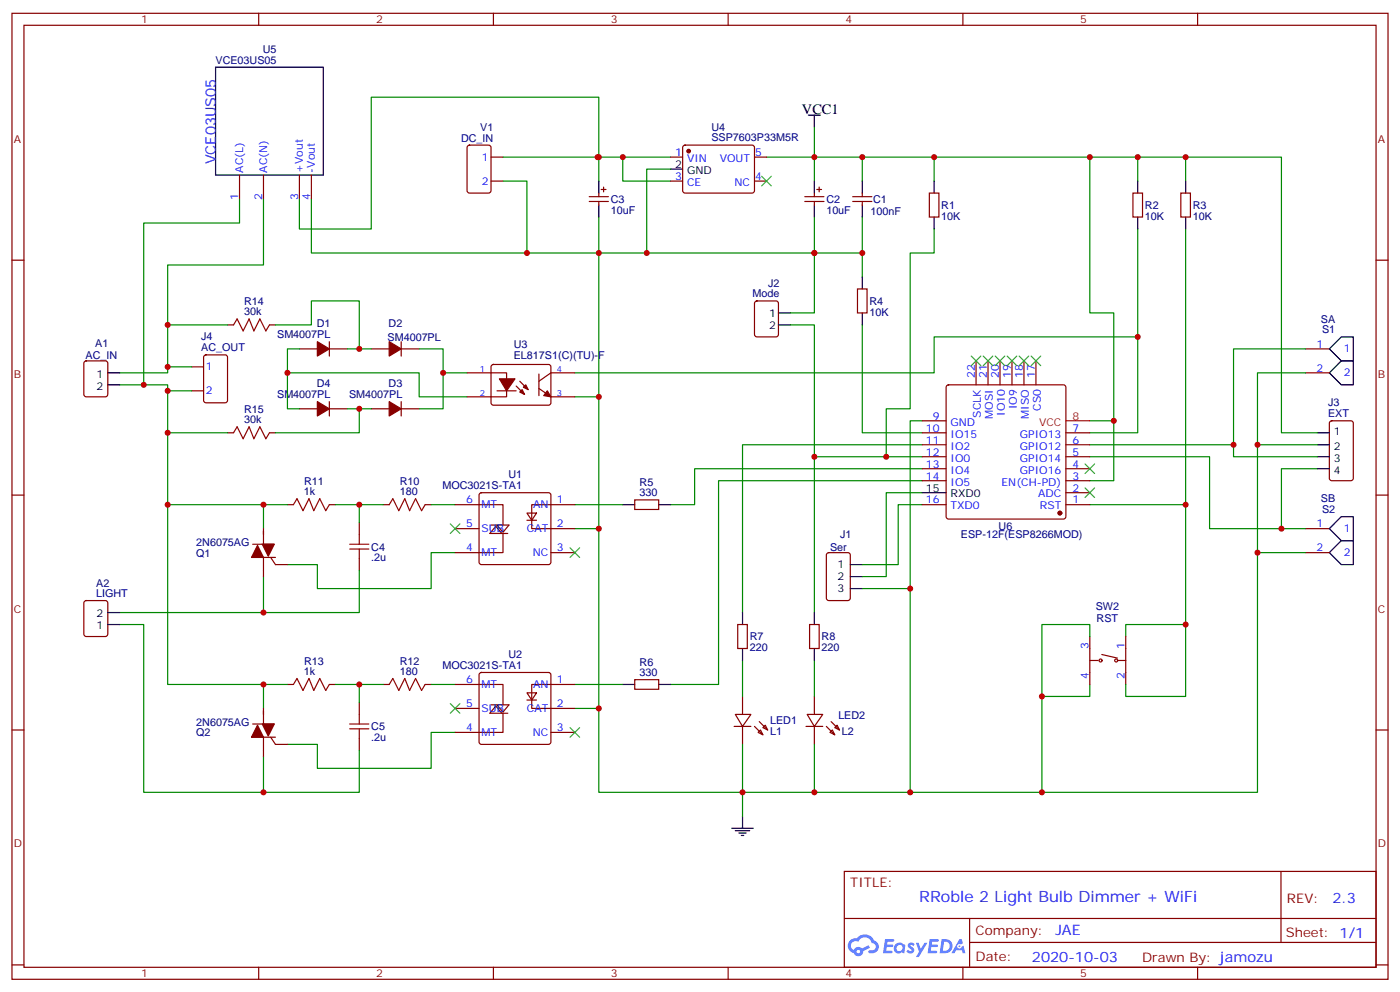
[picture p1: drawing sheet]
<svg xmlns="http://www.w3.org/2000/svg" width="412mm" height="292mm" viewBox="0 0 412 292" stroke-linecap="round" stroke-linejoin="round" font-family="sans-serif">
<g fill="none" stroke="#870000" stroke-width=".35">
<path d="M3.5 3.9h405.4v284.4h-405.4zM7.1 7.4h398.2v277.3h-398.2zM76.2 3.9v3.5M145.3 3.9v3.5M214.5 3.9v3.5M283.6 3.9v3.5M352.8 3.9v3.5M3.5 76.6h3.6M405.3 76.6h3.6M3.5 145.7h3.6M405.3 145.7h3.6M3.5 214.9h3.6"/>
<path d="M405.3 214.9h3.6M248.7 256.5h156.6v28.2h-156.6zM377.3 256.5v20.9M248.7 270.4h156.5M285.6 277.4h119.6M285.6 270.4v14.1M3.5 284h3.6M76.2 284.7v3.6M145.3 284.7v3.6M214.5 284.7v3.6M283.6 284.7v3.6M352.8 284.7v3.6"/>
<path d="M405.3 284h3.6"/>
</g>
<g fill="#5487ff">
<path d="M267.7 277.7a1.22 1.22 0 0 1 1.7 .2l-.4 .6a.47 .47 0 0 0-.3-.4 .47 .47 0 0 0-.5 .2l.1 .2a1.14 1.14 0 0 1 .8 1.8 1.14 1.14 0 0 1-1.9 0l-.2-.2 .5-.6 .7 .5a.29 .29 0 0 0 .3-.3 .29 .29 0 0 0-.2-.3 1.04 1.04 0 0 1-.6-1.7z"/>
<path d="M260.7 276.4h2.4l.3 .2-.2 .5-1.8 .1-.1 .8h1.5l.3 .4-.3 .4h-1.6l-.2 1.1h1.7l.2 .3-.2 .3-2.6 .1z"/>
<path d="M273.8 276.4h2.4l.3 .2-.1 .5-1.8 .1-.2 .8h1.6l.3 .4-.4 .4h-1.6l-.1 1.1h1.7l.2 .3-.2 .3-2.6 .1z"/>
<path d="M282.6 276.4h.7l.3 1.3-.6 .3a.69 .69 0 0 0-1 .3 .69 .69 0 0 0 .4 .9 .69 .69 0 0 0 .9-.6l.5-.2 .6 2.2h-.8l-.2-.9h-1.8l-.5 .9h-.8z"/>
<path d="M269.8 277.5h.8l.6 1.8 1.1-1.8h.9l-2.6 4.2h-.8l.9-1.5z"/>
<path d="M277.4 276.4l-.6 4.2h1.3a2.11 2.11 0 0 0 2.5-2.1 2.11 2.11 0 0 0-2.5-2.1zM278.1 277.2a1.39 1.39 0 0 1 1.7 1.4 1.39 1.39 0 0 1-1.8 1.3h-.3z"/>
<path d="M263.7 278.1a1.54 1.54 0 0 0-.1 2.1 1.54 1.54 0 0 0 2.2 .1l.6 .3 .3-2.3-.2-.3h-.4a1.49 1.49 0 0 0-2.4 .1zM264 279.1a.94 .94 0 0 1 1.8 0 .94 .94 0 0 1-1.8 0z"/>
<path d="M250.4 276.8a2.18 2.18 0 0 0 1.1 3.7 1.44 1.44 0 0 0 1.6 .9 1.44 1.44 0 0 0 1.2-1.4l2-1-.5-.8-1.9 1a1.47 1.47 0 0 0-2.4 .4 1.39 1.39 0 0 1-.7-1.9 1.39 1.39 0 0 1 2-.5 2.12 2.12 0 0 1 2.2-1.3 2.12 2.12 0 0 1 1.9 1.7 1.14 1.14 0 0 1 1.1 1.4 1.14 1.14 0 0 1-1.7 .7 .43 .43 0 0 0-.5 .4 .43 .43 0 0 0 .4 .5 1.98 1.98 0 0 0 2.5-1.2 1.98 1.98 0 0 0-1.2-2.6 3.1 3.1 0 0 0-5.3-.6l-.9 .1zM252.3 280.1a.55 .55 0 0 1 1.1 0 .55 .55 0 0 1-1.1 0z"/>
<circle cx="282.6" cy="278.5" r=".26"/>
</g>
<g fill="none" stroke="#000" stroke-width=".35">
<path d="M63.5 19.8h31.7v31.7h-31.7zM238.1 33.9h3.6M239.9 33.9v3.5M176.4 53.3v3.5M197.6 49.8h3.5M239.9 53.3v3.5M254 53.3v3.5M275.2 53.3v3.5M335.1 53.3v3.5M349.2 53.3v3.5M176.4 60.4v3.5M239.9 60.4v3.5"/>
<path d="M254 60.4v3.5M275.2 63.9v3.5M335.1 63.9v3.5M349.2 63.9v3.5M229.3 92.1h3.5M229.3 95.6h3.5M254 81.5v3.6M254 92.1v3.5M31.7 109.7h3.6M31.7 113.3h3.6M391.6 109.7l3.5-3.5h3.5v7.1h-3.5zM391.6 102.7l3.5-3.5h3.5v7h-3.5z"/>
<path d="M388.1 127.4h3.5M388.1 130.9h3.5M388.1 134.4h3.5M388.1 138h3.5M183.4 148.6h3.6M194 148.6h3.6M271.6 145h7.1M395.1 152.1h3.5v7h-3.5l-3.5-3.5zM250.5 173.2h3.5M250.5 166.2h3.5M250.5 169.7h3.5M391.6 162.7l3.5-3.6h3.5v7.1h-3.5z"/>
<path d="M31.7 183.8h3.6M31.7 180.3h3.6M218.7 180.3v3.5M218.7 190.9v3.5M239.9 180.3v3.5M239.9 190.9v3.5M183.4 201.5h3.6M194 201.5h3.6M215.5 243.8h6.4M216.6 244.5h4.2M217.7 245.2h2.1M218.4 245.9h.7"/>
<path d="M218.7 240.3v3.5"/>
</g>
<g fill="none" stroke="#870000" stroke-width=".35">
<path d="M70.6 51.5v7.1M77.6 51.5v7.1M88.2 51.5v7.1M91.7 51.5v7.1M137.8 42.9l.5-.2h5.6l.7 .5v12.9l-.4 .7h-5.9l-.7-.4v-13zM144.6 46.2h3.6M144.6 53.3h3.6M173.6 57.9h5.6M173.6 59.3h5.6M176.4 56.8v1.1M176.4 59.3v1.1M177.1 55.8h1.4"/>
<path d="M177.8 55.1v1.4M197.6 46.2h3.5M197.6 53.3h3.5M201.3 42.9l.5-.2 20 .1 .4 .6v13l-.7 .4h-20l-.4-.7v-12.7zM222.2 46.2h3.6M222.2 53.3h3.6M237.1 57.9h5.6M237.1 59.3h5.6M239.9 56.8v1.1M239.9 59.3v1.1M240.6 55.8h1.4M241.3 55.1v1.4"/>
<path d="M251.2 57.9h5.6M251.2 59.3h5.6M254 56.8v1.1M254 59.3v1.1M273.8 56.8h2.8v7.1h-2.8zM333.7 56.8h2.8v7.1h-2.8zM347.8 56.8h2.9v7.1h-2.9zM67 95.6h1.8M79.4 95.6h1.7M222.5 88.8l.5-.2h5.6l.7 .4v9.5l-.5 .6-5.8 .1-.7-.5-.1-9.4zM252.6 85.1h2.8v7h-2.8zM24.9 106.4l.5-.2h5.6l.7 .5v9.4l-.4 .6-5.9 .1-.7-.5v-9.4z"/>
<path d="M56.4 108h3.6M56.4 115h3.6M60.2 104.7l.5-.2h5.6l.7 .4v13l-.4 .6-5.9 .1-.7-.5v-12.9zM88.2 102.7h5.3M97 102.7h5.3M97 100.6v4.2M97 118.2v4.2M109.4 102.7h5.3M118.2 102.7h5.3M118.2 100.6v4.2M118.2 118.2v4.2M137.6 109.7h11.6v7.1h-11.6"/>
<path d="M144.9 107.5l.4-.2h16.5l.5 .7-.1 10.8-.6 .5-16.5-.1-.5-.6v-10.6zM146.4 115h5.6M152 113.6l2.5 2.5M153.1 112.2l2.5 2.5M158.7 114.3l3.6 2.5h7M158.7 110.1v6.4M169.3 109.7h-7l-3.6 2.5M278.9 113.5l.5-.2h33.9l.5 .2 .2 .5v38.1l-.3 .5-.4 .2h-33.9l-.5-.2-.2-.5v-38.1zM287.5 106.2v7.1M291 106.2v7.1M294.6 106.2v7.1M298.1 106.2v7.1"/>
<path d="M301.6 106.2v7.1M305.2 106.2v7.1M384.5 102.7h7.1M384.5 109.7h7.1M67 127.4h1.8M79.4 127.4h1.7M88.2 120.3h5.3M97 120.3h5.3M109.4 120.3h5.3M118.2 120.3h5.3M271.6 127.4h7.1M271.6 138h7.1"/>
<path d="M271.6 134.4h7.1M271.6 130.9h7.1M271.6 123.9h7.1M314 127.4h7M314 138h7M314 134.4h7M314 130.9h7M391.8 124.1l.5-.2h5.6l.7 .4v16.5l-.4 .6-5.9 .1-.7-.5v-16.4zM77.6 155.6v4.6M84.7 148.6h1.7M97 148.6h1.8M105.8 153.8v3.6"/>
<path d="M112.9 148.6h1.8M125.2 148.6h1.8M134.1 148.6h14.1v6M134.1 155.6h7M141.3 145.2l.5-.2h19.8l.5 .2 .2 .5v19.8l-.3 .5-.4 .2h-19.8l-.5-.2-.2-.5v-19.8zM144.6 154.6h5.3l-1.7 2.1-1.8-2.1M147.8 157l-1.8-2.1-1.7 2.1h5.3M148.2 157v5.7h-14.1M155.2 151h2.8l-1.4 2.1zM155.2 153.1h2.8M169.3 148.6h-12.7v7h12.7M187 147.1h7v2.9h-7z"/>
<path d="M271.6 148.6h7.1M271.6 141.5h7.1M314 148.6h7M314 145h7M314 141.5h7M384.5 155.6h7.1M24.9 177l.5-.2h5.6l.7 .4v9.5l-.4 .6-5.9 .1-.7-.5v-9.4zM74.1 164.1h7M74.4 160.2h6.4M77.6 164.1v5.6M79.7 164.1l1.4 2.1h3.6M105.8 164.4v3.6"/>
<path d="M162.3 162.7h7M243.7 162.9l.4-.2h5.7l.6 .4 .1 13-.5 .6-5.9 .1-.6-.5-.1-12.9zM384.5 162.7h7.1M141.3 198.2l.5-.3h19.8l.5 .3 .2 .4v19.8l-.3 .5-.4 .2h-19.8l-.5-.2-.2-.5v-19.8zM217.3 183.8h2.8v7.1h-2.8zM238.5 183.8h2.8v7.1h-2.8zM321 187.4v14.1M321 194.4h2.5M324.6 192.7l4.5 1M329.1 194.4h2.5M331.6 187.4v14.1M74.1 217h7"/>
<path d="M74.4 213.1h6.4M77.6 208.5v4.6M77.6 217v5.6M79.7 217l1.4 2.1h3.6M84.7 201.5h1.7M97 201.5h1.8M105.8 206.8v3.5M105.8 217.3v3.6M112.9 201.5h1.8M125.2 201.5h1.8M134.1 201.5h14.1v6M134.1 208.5h7"/>
<path d="M144.6 207.5h5.3l-1.7 2.1-1.8-2.1M147.8 209.9l-1.8-2.1-1.7 2.1h5.3M148.2 209.9v5.7h-14.1M155.2 203.9h2.8l-1.4 2.2zM155.2 206.1h2.8M162.3 215.6h7M169.3 201.5h-12.7v7h12.7M187 200.1h7v2.8h-7zM216.3 213.8h4.9M216.6 210.3h4.6l-2.5 3.5zM218.7 205v5.3M218.7 213.8v5.3"/>
<path d="M222.2 213.8l2.5 2.5M223.3 215.6l.7-.7 .7 1.4zM223.7 212.4l2.4 2.5M224.7 214.2l.7-.7 .7 1.4zM237.4 213.8h5M237.8 210.3h4.6l-2.5 3.5zM239.9 205v5.3M239.9 213.8v5.3M243.4 213.8l2.5 2.5M244.5 215.6l.7-.7 .7 1.4zM244.8 212.4l2.5 2.5M245.9 214.2l.7-.7 .7 1.4z"/>
<circle cx="324.2" cy="194.4" r=".44"/>
<circle cx="328.8" cy="194.4" r=".44"/>
</g>
<g fill="none" stroke="#008700" stroke-width=".35">
<path d="M239.9 37.4v8.8h14.1v7.1M70.6 58.6v7.1h-28.3v47.6M77.6 58.6v19.4h-28.2v17.6M91.7 58.6v15.9h63.5M148.2 53.3h7v21.2h21.2v158.7h42.3v-14.1M148.2 46.2h49.4M176 46.2h.4v7.1M176.4 46.2v-17.6h-67v38.8h-21.2v-8.8M183.4 46.2v7.1h14.2M197.6 49.8h-7.1v24.7h-14.1v-10.6M225.8 46.2h14.1v7.1M254 46.2h21.2v7.1"/>
<path d="M275.2 46.2h59.9v7.1M321 46.2v45.9h7.1v31.8M335.1 46.2h14.1v7.1M349.2 46.2h28.3v81.2h10.6M239.9 63.9v10.6h-49.4M254 63.9v10.6h-14.1v17.6h-7.1M254 74.5v7M275.2 67.4v7.1h-7.1v45.8h-7v14.1M335.1 67.4v60h-14.1M349.2 67.4v81.2h-28.2M67 95.6h-17.6v14.1h-14.1M81.1 95.6h10.6v-7h14.1v14.1"/>
<path d="M232.8 95.6h7.1v38.8M254 95.6v31.8h17.6M335.1 99.2h-59.9v10.5h-105.9M35.3 113.3h14.1v35.3h28.2M49.4 108h7M49.4 115h7M84.7 109.7h38.8v7.1h14.1M88.2 102.7h-3.5v17.6h3.5M102.3 102.7h7.1M123.5 102.7h7v17.6h-7M130.5 109.7h7.1M169.3 116.8h7.1"/>
<path d="M384.5 109.7h-14.1v53h14.1M384.5 102.7h-21.1v28.2h-42.4M49.4 127.4h17.6M102.3 120.3h7.1M105.8 120.3v7.1h-24.7M271.6 130.9h-52.9v49.4M271.6 134.4h-31.7v45.9M271.6 123.9h-3.5v109.3h-49.4v7.1M271.6 138h-67v10.6h-7M321 134.4h35.3v21.2h21.2v-17.6h10.6M321 123.9h7.1v17.6h-7.1M363.4 130.9v3.5h24.7"/>
<path d="M370.4 130.9h17.7M49.4 148.6v52.9h28.2M84.7 148.6h-7.1v7M98.8 148.6h14.1M105.8 148.6v5.2M127 148.6h7.1M169.3 155.6h7.1M169.3 148.6h14.1M271.6 145h-10.5v24.7h-7.1M271.6 148.6h-7v17.6h-10.6M271.6 141.5h-59.9v60h-14.1M349.2 148.6v35.2h-17.6v3.6"/>
<path d="M377.5 155.6h7M77.6 169.7v10.6h-42.3M105.8 168v12.3h-28.2M134.1 162.7h-7.1v10.5h-33.5v-7h-8.8M254 173.2h14.1M370.4 162.7v70.5h-63.5M35.3 183.8h7v49.4h35.3v-10.6M218.7 194.4v10.6M239.9 194.4v10.6M321 187.4v-3.6h-14.1v21.2M349.2 183.8v21.2h-17.6v-3.5M84.7 201.5h-7.1v7"/>
<path d="M98.8 201.5h14.1M105.8 201.5v5.3M127 201.5h7.1M134.1 215.6h-7.1v10.6h-33.5v-7.1h-8.8M169.3 201.5h14.1M169.3 208.5h7.1M239.9 219.1v14.1M321 201.5v3.5h-14.1v28.2h-38.8M105.8 220.9v12.3h-28.2"/>
</g>
<g fill="none" stroke="#a10000" stroke-width=".35">
<path d="M68.8 95.6l1-1.7 1.8 3.5 1.8-3.5 1.4 3.5 1.8-3.5 1.7 3.5 1.1-1.8M68.8 127.4l1-1.8 1.8 3.6 1.8-3.6 1.4 3.6 1.8-3.6 1.7 3.6 1.1-1.8M86.4 148.6l1.1-1.8 1.8 3.5 1.7-3.5 1.4 3.5 1.8-3.5 1.8 3.5 1-1.7M105.8 157.4v2.8M114.7 148.6l1-1.8 1.8 3.5 1.7-3.5 1.4 3.5 1.8-3.5 1.8 3.5 1-1.7M103 160.2h5.7M103 161.6h5.7M105.8 161.6v2.8M86.4 201.5l1.1-1.8 1.8 3.5 1.7-3.5 1.4 3.5 1.8-3.5 1.8 3.5 1-1.7M103 213.1h5.7M103 214.5h5.7M105.8 210.3v2.8"/>
<path d="M105.8 214.5v2.8M114.7 201.5l1-1.8 1.8 3.5 1.7-3.5 1.4 3.5 1.8-3.5 1.8 3.5 1-1.7"/>
</g>
<g fill="#870000" stroke="#870000" stroke-width=".35">
<path d="M75.8 160.5l1.8 3.6h-3.5z"/>
<path d="M77.3 160.2h3.5l-1.8 3.5z"/>
<path d="M75.8 213.5l1.8 3.5h-3.5z"/>
<path d="M77.3 213.1h3.5l-1.8 3.5z"/>
<path d="M161.2 115l1.1 1.8-2.1-.3z"/>
<path d="M153.1 115.4l.7-.7 .7 1.4z"/>
<path d="M154.2 114l.7-.7 .7 1.4z"/>
<path d="M147.1 111.5h4.6l-2.5 3.5z"/>
<path d="M114.7 100.6l3.5 2.1-3.5 2.1z"/>
<path d="M114.7 118.2l3.5 2.1-3.5 2.1z"/>
<path d="M93.5 118.2l3.5 2.1-3.5 2.1z"/>
<path d="M93.5 100.6l3.5 2.1-3.5 2.1z"/>
<circle cx="312.2" cy="151" r=".53"/>
<circle cx="202.8" cy="44.5" r=".53"/>
</g>
<path d="M314 123.9h7" fill="none" stroke="#f00" stroke-width=".35"/>
<g fill="none" stroke="#3c3" stroke-width=".35">
<path d="M224.4 51.9l2.8 2.8M227.2 51.9l-2.8 2.8M286.1 104.8l2.8 2.8M288.9 104.8l-2.8 2.8M289.6 104.8l2.9 2.8M292.5 104.8l-2.9 2.8M293.2 104.8l2.8 2.8M296 104.8l-2.8 2.8M296.7 104.8l2.8 2.8M299.5 104.8l-2.8 2.8M300.2 104.8l2.8 2.8M303 104.8l-2.8 2.8"/>
<path d="M303.7 104.8l2.9 2.8M306.6 104.8l-2.9 2.8M319.6 136.6l2.8 2.8M322.4 136.6l-2.8 2.8M132.6 154.2l2.9 2.8M135.5 154.2l-2.9 2.8M319.6 143.6l2.8 2.8M322.4 143.6l-2.8 2.8M167.9 161.3l2.8 2.8M170.7 161.3l-2.8 2.8M132.6 207.1l2.9 2.8M135.5 207.1l-2.9 2.8"/>
<path d="M167.9 214.2l2.8 2.8M170.7 214.2l-2.8 2.8"/>
</g>
<g fill="#c00">
<circle cx="335.1" cy="46.2" r=".88"/>
<circle cx="239.9" cy="46.2" r=".88"/>
<circle cx="275.2" cy="46.2" r=".88"/>
<circle cx="239.9" cy="233.2" r=".88"/>
<circle cx="239.9" cy="74.5" r=".88"/>
<circle cx="254" cy="46.2" r=".88"/>
<circle cx="370.4" cy="162.7" r=".88"/>
<circle cx="349.3" cy="148.6" r=".88"/>
<circle cx="254" cy="74.5" r=".88"/>
<circle cx="183.4" cy="46.2" r=".88"/>
<circle cx="176" cy="46.2" r=".88"/>
<circle cx="105.8" cy="148.6" r=".88"/>
<circle cx="77.6" cy="148.6" r=".88"/>
<circle cx="49.4" cy="148.6" r=".88"/>
<circle cx="77.6" cy="201.5" r=".88"/>
<circle cx="190.5" cy="74.5" r=".88"/>
<circle cx="176.4" cy="74.5" r=".88"/>
<circle cx="77.6" cy="180.3" r=".88"/>
<circle cx="77.6" cy="233.2" r=".88"/>
<circle cx="105.8" cy="201.5" r=".88"/>
<circle cx="49.4" cy="127.4" r=".88"/>
<circle cx="218.7" cy="233.2" r=".88"/>
<circle cx="176.4" cy="208.5" r=".88"/>
<circle cx="176.4" cy="155.6" r=".88"/>
<circle cx="176.4" cy="116.8" r=".88"/>
<circle cx="239.9" cy="134.4" r=".88"/>
<circle cx="335.1" cy="99.2" r=".88"/>
<circle cx="377.5" cy="155.6" r=".88"/>
<circle cx="261.1" cy="134.4" r=".88"/>
<circle cx="268.1" cy="173.2" r=".88"/>
<circle cx="268.1" cy="233.2" r=".88"/>
<circle cx="328.1" cy="123.9" r=".88"/>
<circle cx="321" cy="46.2" r=".88"/>
<circle cx="49.4" cy="108" r=".88"/>
<circle cx="49.4" cy="115" r=".88"/>
<circle cx="306.9" cy="233.2" r=".88"/>
<circle cx="155.2" cy="74.5" r=".88"/>
<circle cx="176.4" cy="46.2" r=".88"/>
<circle cx="49.4" cy="95.6" r=".88"/>
<circle cx="42.3" cy="113.3" r=".88"/>
<circle cx="130.5" cy="109.7" r=".88"/>
<circle cx="105.8" cy="102.7" r=".88"/>
<circle cx="105.8" cy="120.3" r=".88"/>
<circle cx="363.4" cy="130.9" r=".88"/>
<circle cx="349.3" cy="46.2" r=".88"/>
<circle cx="370.4" cy="130.9" r=".88"/>
<circle cx="84.7" cy="109.7" r=".88"/>
<circle cx="349.3" cy="183.8" r=".88"/>
<circle cx="306.9" cy="205" r=".88"/>
</g>
<text font-size="4.6" fill="#00f" x="270.8" y="265.5">RRoble 2 Light Bulb Dimmer + WiFi</text>
<text font-size="4.2" x="236.2" y="33.6">VCC1</text>
<g font-size="4.2" fill="#00f">
<text x="63.6" y="48.4" transform="rotate(-90 63.6 48.4)">VCE03US05</text>
<text x="392.5" y="265.8">2.3</text>
<text x="310.9" y="275.3">JAE</text>
<text x="304" y="283.1">2020-10-03</text>
</g>
<g font-size="3.9" fill="#800">
<text x="250.5" y="261.1">TITLE:</text>
<text x="379.1" y="265.8">REV:</text>
<text x="287.4" y="275.3">Company:</text>
<text x="378.7" y="275.9">Sheet: 1/1</text>
<text x="287.4" y="283">Date:</text>
<text x="336.4" y="283.1">Drawn By: jamozu</text>
</g>
<g font-size="3.2" fill="#800">
<text x="41.6" y="6.9">1</text>
<text x="110.8" y="6.9">2</text>
<text x="179.9" y="6.9">3</text>
<text x="249.1" y="6.9">4</text>
<text x="318.2" y="6.9">5</text>
<text x="4.1" y="42">A</text>
<text x="405.9" y="42">A</text>
<text x="4.1" y="111.2">B</text>
<text x="405.9" y="111.2">B</text>
<text x="4.1" y="180.3">C</text>
<text x="405.9" y="180.3">C</text>
<text x="4.1" y="249.4">D</text>
<text x="405.9" y="249.4">D</text>
<text x="41.6" y="287.7">1</text>
<text x="110.8" y="287.7">2</text>
<text x="179.9" y="287.7">3</text>
<text x="249.1" y="287.7">4</text>
<text x="318.2" y="287.7">5</text>
</g>
<g font-size="3.2" fill="#000080">
<text x="77.4" y="15.7">U5</text>
<text x="63.5" y="18.7">VCE03US05</text>
<text x="135.8" y="41.7">DC_IN</text>
<text x="141.4" y="38.5">V1</text>
<text x="209.6" y="41.6">SSP7603P33M5R</text>
<text x="209.6" y="38.5">U4</text>
<text x="179.9" y="59.7">C3</text>
<text x="243.4" y="59.7">C2</text>
<text x="257.2" y="59.7">C1</text>
<text x="179.9" y="62.9">10uF</text>
<text x="243.4" y="62.9">10uF</text>
<text x="256.4" y="63.3">100nF</text>
<text x="277.3" y="64.7">10K</text>
<text x="277.3" y="61.5">R1</text>
<text x="337.3" y="64.7">10K</text>
<text x="337.3" y="61.5">R2</text>
<text x="351.4" y="64.7">10K</text>
<text x="351.4" y="61.5">R3</text>
<text x="71.9" y="89.8">R14</text>
<text x="221.7" y="87.5">Mode</text>
<text x="226.3" y="84.5">J2</text>
<text x="256.1" y="89.7">R4</text>
<text x="71.9" y="92.8">30k</text>
<text x="256.1" y="92.9">10K</text>
<text x="389.1" y="94.9">SA</text>
<text x="59.3" y="100.2">J4</text>
<text x="81.6" y="99.5">SM4007PL</text>
<text x="93.3" y="96.3">D1</text>
<text x="114.2" y="100.3">SM4007PL</text>
<text x="114.5" y="96.3">D2</text>
<text x="389.5" y="98.1">S1</text>
<text x="25.2" y="105.6">AC_IN</text>
<text x="28" y="102.1">A1</text>
<text x="59.3" y="103.4">AC_OUT</text>
<text x="151.4" y="105.7">EL817S1(C)(TU)-F</text>
<text x="151.4" y="102.5">U3</text>
<text x="93.3" y="114">D4</text>
<text x="114.5" y="114">D3</text>
<text x="81.6" y="117.2">SM4007PL</text>
<text x="102.8" y="117.2">SM4007PL</text>
<text x="391.2" y="119.6">J3</text>
<text x="71.9" y="124.6">30k</text>
<text x="71.9" y="121.5">R15</text>
<text x="391.2" y="122.8">EXT</text>
<text x="89.5" y="142.7">R11</text>
<text x="117.8" y="142.7">R10</text>
<text x="130.3" y="143.9">MOC3021S-TA1</text>
<text x="149.7" y="140.7">U1</text>
<text x="188.4" y="143">R5</text>
<text x="89.5" y="145.7">1k</text>
<text x="117.8" y="145.7">180</text>
<text x="188.4" y="146.1">330</text>
<text x="389.1" y="147.8">SB</text>
<text x="294.2" y="155.9">U6</text>
<text x="389.5" y="151">S2</text>
<text x="57.8" y="160.8">2N6075AG</text>
<text x="247.5" y="158.4">J1</text>
<text x="283" y="158.5">ESP-12F(ESP8266MOD)</text>
<text x="57.8" y="163.9">Q1</text>
<text x="109.4" y="165.3">.2u</text>
<text x="109.4" y="162.1">C4</text>
<text x="244.5" y="162.1">Ser</text>
<text x="28.3" y="172.6">A2</text>
<text x="28.3" y="175.7">LIGHT</text>
<text x="322.8" y="179.7">SW2</text>
<text x="323" y="183.2">RST</text>
<text x="220.8" y="191.7">220</text>
<text x="220.8" y="188.5">R7</text>
<text x="242" y="191.7">220</text>
<text x="242" y="188.5">R8</text>
<text x="89.5" y="195.6">R13</text>
<text x="117.8" y="195.6">R12</text>
<text x="130.3" y="196.8">MOC3021S-TA1</text>
<text x="149.7" y="193.6">U2</text>
<text x="188.4" y="195.9">R6</text>
<text x="89.5" y="198.6">1k</text>
<text x="117.8" y="198.6">180</text>
<text x="188.4" y="199">330</text>
<text x="57.8" y="213.7">2N6075AG</text>
<text x="109.4" y="215">C5</text>
<text x="226.8" y="213.2">LED1</text>
<text x="246.9" y="211.6">LED2</text>
<text x="57.8" y="216.8">Q2</text>
<text x="109.4" y="218.2">.2u</text>
<text x="226.8" y="216.4">L1</text>
<text x="248" y="216.4">L2</text>
</g>
<g font-size="3.2" fill="#00f">
<text x="141.9" y="47.3">1</text>
<text x="198.9" y="45.9">1</text>
<text x="202.4" y="47.7">VIN</text>
<text x="212" y="47.7">VOUT</text>
<text x="222.4" y="45.9">5</text>
<text x="71.6" y="50.8" transform="rotate(-90 71.6 50.8)">AC(L)</text>
<text x="78.7" y="50.8" transform="rotate(-90 78.7 50.8)">AC(N)</text>
<text x="89.3" y="50.8" transform="rotate(-90 89.3 50.8)">+Vout</text>
<text x="92.8" y="50.8" transform="rotate(-90 92.8 50.8)">-Vout</text>
<text x="198.9" y="53">3</text>
<text x="222.4" y="53">4</text>
<text x="70.2" y="58.9" transform="rotate(-90 70.2 58.9)">1</text>
<text x="77.3" y="58.9" transform="rotate(-90 77.3 58.9)">2</text>
<text x="87.8" y="58.9" transform="rotate(-90 87.8 58.9)">3</text>
<text x="91.4" y="58.9" transform="rotate(-90 91.4 58.9)">4</text>
<text x="141.9" y="54.4">2</text>
<text x="202.4" y="54.7">CE</text>
<text x="216.4" y="54.7">NC</text>
<text x="387.8" y="102.3">1</text>
<text x="395.8" y="103.8">1</text>
<text x="60.7" y="109">1</text>
<text x="287.2" y="111.3" transform="rotate(-90 287.2 111.3)">22</text>
<text x="290.7" y="111.3" transform="rotate(-90 290.7 111.3)">21</text>
<text x="294.2" y="111.3" transform="rotate(-90 294.2 111.3)">20</text>
<text x="297.7" y="111.3" transform="rotate(-90 297.7 111.3)">19</text>
<text x="301.3" y="111.3" transform="rotate(-90 301.3 111.3)">18</text>
<text x="304.8" y="111.3" transform="rotate(-90 304.8 111.3)">17</text>
<text x="387.8" y="109.4">2</text>
<text x="395.8" y="110.8">2</text>
<text x="60.7" y="116.1">2</text>
<text x="274.7" y="123.5">9</text>
<text x="280" y="125.3">GND</text>
<text x="288.9" y="122.9" transform="rotate(-90 288.9 122.9)">SCLK</text>
<text x="292.5" y="123.3" transform="rotate(-90 292.5 123.3)">MOSI</text>
<text x="296" y="122.4" transform="rotate(-90 296 122.4)">IO10</text>
<text x="299.5" y="120.4" transform="rotate(-90 299.5 120.4)">IO9</text>
<text x="303" y="123.3" transform="rotate(-90 303 123.3)">MISO</text>
<text x="306.6" y="121" transform="rotate(-90 306.6 121)">CS0</text>
<text x="272.7" y="127">10</text>
<text x="272.7" y="130.6">11</text>
<text x="280" y="128.8">IO15</text>
<text x="300.4" y="128.8">GPIO13</text>
<text x="315.9" y="130.6">6</text>
<text x="315.9" y="127">7</text>
<text x="272.7" y="134.1">12</text>
<text x="272.7" y="137.6">13</text>
<text x="280" y="132.3">IO2</text>
<text x="280" y="135.9">IO0</text>
<text x="300.4" y="135.9">GPIO14</text>
<text x="300.4" y="132.3">GPIO12</text>
<text x="315.9" y="137.6">4</text>
<text x="315.9" y="134.1">5</text>
<text x="272.7" y="141.1">14</text>
<text x="280" y="139.4">IO4</text>
<text x="280" y="142.9">IO5</text>
<text x="295" y="142.9">EN(CH-PD)</text>
<text x="300.4" y="139.4">GPIO16</text>
<text x="315.9" y="141.1">3</text>
<text x="137.3" y="148.2">6</text>
<text x="141.8" y="149.6">MT</text>
<text x="157" y="149.6">AN</text>
<text x="164" y="148.2">1</text>
<text x="272.7" y="148.2">16</text>
<text x="280" y="150">TXD0</text>
<text x="305.8" y="146.4">ADC</text>
<text x="306.3" y="150">RST</text>
<text x="315.9" y="148.2">1</text>
<text x="315.9" y="144.7">2</text>
<text x="137.3" y="155.3">5</text>
<text x="164" y="155.3">2</text>
<text x="387.8" y="155.3">1</text>
<text x="141.8" y="156.7">SUB</text>
<text x="155.2" y="156.7">CAT</text>
<text x="395.8" y="156.7">1</text>
<text x="137.3" y="162.3">4</text>
<text x="141.8" y="163.7">MT</text>
<text x="157" y="163.7">NC</text>
<text x="164" y="162.3">3</text>
<text x="387.8" y="162.3">2</text>
<text x="395.8" y="163.7">2</text>
<text x="320.7" y="190.9" transform="rotate(-90 320.7 190.9)">3</text>
<text x="331.3" y="190.9" transform="rotate(-90 331.3 190.9)">1</text>
<text x="137.3" y="201.1">6</text>
<text x="141.8" y="202.5">MT</text>
<text x="157" y="202.5">AN</text>
<text x="164" y="201.1">1</text>
<text x="320.7" y="200" transform="rotate(-90 320.7 200)">4</text>
<text x="331.3" y="200" transform="rotate(-90 331.3 200)">2</text>
<text x="137.3" y="208.2">5</text>
<text x="141.8" y="209.6">SUB</text>
<text x="155.2" y="209.6">CAT</text>
<text x="164" y="208.2">2</text>
<text x="137.3" y="215.2">4</text>
<text x="164" y="215.2">3</text>
<text x="141.8" y="216.6">MT</text>
<text x="157" y="216.6">NC</text>
</g>
<g font-size="3.2">
<text x="198.9" y="49.4">2</text>
<text x="202.4" y="51.2">GND</text>
<text x="226.6" y="93.2">1</text>
<text x="226.6" y="96.7">2</text>
<text x="28.4" y="111.2">1</text>
<text x="28.4" y="114.7">2</text>
<text x="392.9" y="128.1">1</text>
<text x="392.9" y="132.3">2</text>
<text x="392.9" y="135.9">3</text>
<text x="392.9" y="139.4">4</text>
<text x="272.7" y="144.7">15</text>
<text x="280" y="146.4">RXD0</text>
<text x="246.7" y="167.3">1</text>
<text x="246.7" y="170.8">2</text>
<text x="246.7" y="174.3">3</text>
<text x="28.4" y="185.2">1</text>
<text x="28.4" y="181.7">2</text>
</g>
<g font-size="3.2" fill="#f00">
<text x="306.1" y="125.3">VCC</text>
<text x="315.9" y="123.5">8</text>
</g>
<g font-size="2.5" fill="#00f">
<text x="141.3" y="109.4">1</text>
<text x="164" y="109.4">4</text>
<text x="141.3" y="116.5">2</text>
<text x="164" y="116.5">3</text>
</g>
</svg>
